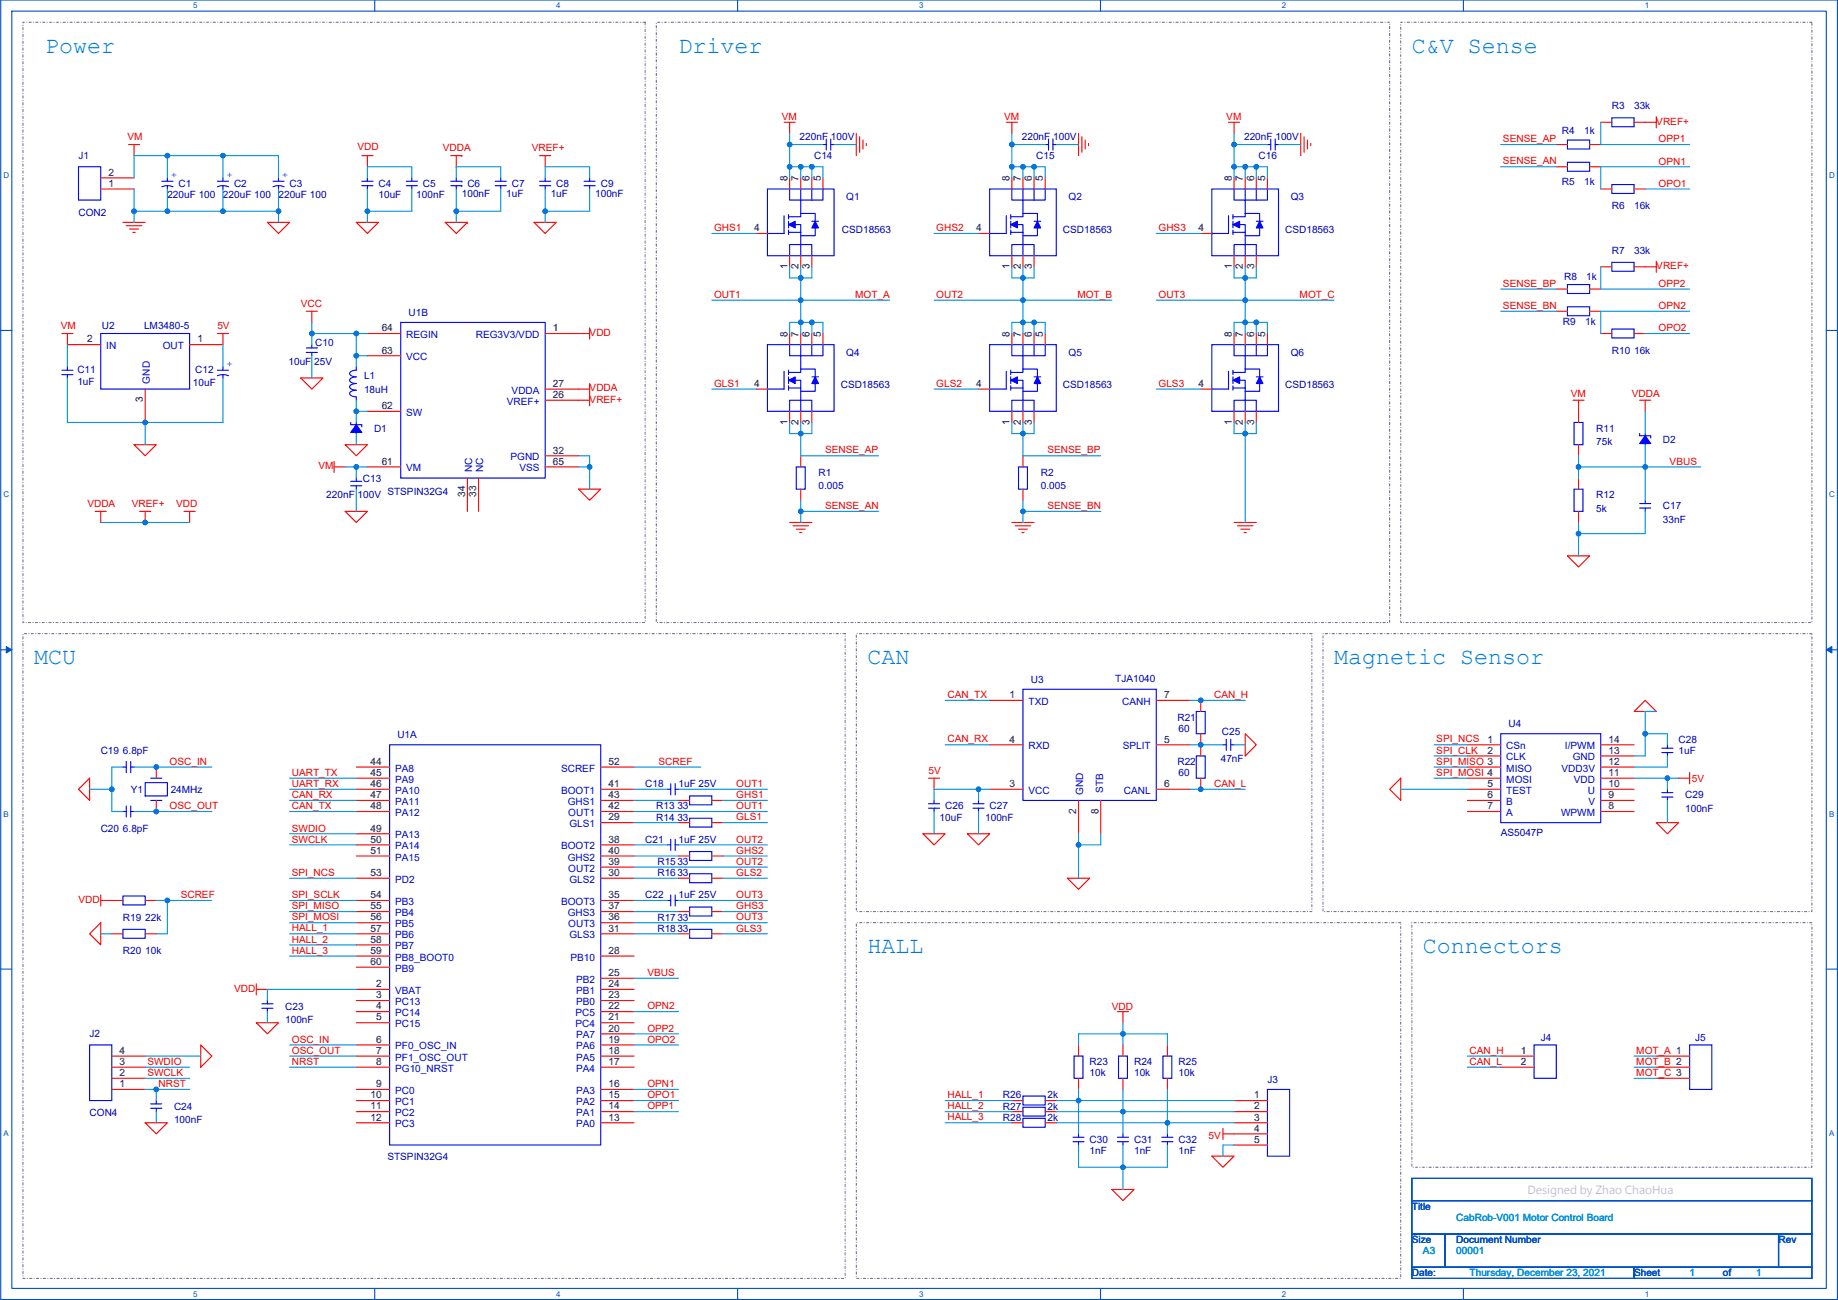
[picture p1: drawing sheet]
<svg xmlns="http://www.w3.org/2000/svg" width="420mm" height="297mm" viewBox="0 0 420 297" stroke-linecap="round" stroke-linejoin="round" font-family="sans-serif">
<path d="M.2 0h419.8v296.9h-419.8zM2.7 2.5h414.8v291.9h-414.8z" fill="none" stroke="#0251c6" stroke-width=".25"/>
<g fill="#fff">
<path d="M44.2 .3h1v2h-1z"/>
<path d="M44.2 294.6h1v2.1h-1z"/>
</g>
<path d="M85.7 0v2.5M85.7 294.4v2.5" fill="none" stroke="#0251c6" stroke-width=".25"/>
<g fill="#fff">
<path d="M127.1 .3h1v2h-1z"/>
<path d="M127.1 294.6h1v2.1h-1z"/>
</g>
<path d="M168.6 0v2.5M168.6 294.4v2.5" fill="none" stroke="#0251c6" stroke-width=".25"/>
<g fill="#fff">
<path d="M210.1 .3h1v2h-1z"/>
<path d="M210.1 294.6h1v2.1h-1z"/>
</g>
<path d="M251.6 0v2.5M251.6 294.4v2.5" fill="none" stroke="#0251c6" stroke-width=".25"/>
<g fill="#fff">
<path d="M293.1 .3h1v2h-1z"/>
<path d="M293.1 294.6h1v2.1h-1z"/>
</g>
<path d="M334.5 0v2.5M334.5 294.4v2.5" fill="none" stroke="#0251c6" stroke-width=".25"/>
<g fill="#fff">
<path d="M376 .3h1v2h-1z"/>
<path d="M376 294.6h1v2.1h-1z"/>
<path d="M.8 39h1.3v2.1h-1.3z"/>
<path d="M418.1 39h1.3v2.1h-1.3z"/>
<path d="M.8 112h1.3v2h-1.3z"/>
<path d="M418.1 112h1.3v2h-1.3z"/>
</g>
<path d="M.2 75.5h2.5M417.5 75.5h2.5" fill="none" stroke="#0251c6" stroke-width=".25"/>
<g fill="#fff">
<path d="M.8 185h1.2v2h-1.2z"/>
<path d="M418.1 185h1.2v2h-1.2z"/>
</g>
<path d="M.2 148.5h2.5M417.5 148.5h2.5" fill="none" stroke="#0251c6" stroke-width=".25"/>
<g fill="#0251c6" stroke="#0251c6" stroke-width=".23">
<path d="M1.4 147.7l1.3 .8-1.3 .7z"/>
<path d="M417.5 148.5l1.3-.8v1.5z"/>
</g>
<g fill="#fff">
<path d="M.8 257.9h1.2v2h-1.2z"/>
<path d="M418.1 257.9h1.2v2h-1.2z"/>
</g>
<path d="M.2 221.4h2.5M417.5 221.4h2.5M322.7 269.2h91.5v5.1h-91.5zM322.7 274.3h91.5v7.6h-91.5zM322.7 289.6h50.8v2.5h-50.8zM322.7 281.9h7.7v7.7h-7.7zM330.4 281.9h76.2v7.7h-76.2zM373.5 289.6h40.7v2.5h-40.7zM406.6 281.9h7.6v7.7h-7.6z" fill="none" stroke="#0251c6" stroke-width=".25"/>
<path d="M5.2 5.1h142.3v137.1h-142.3zM150 5.1h167.7v137.1h-167.7zM320.2 5.1h94v137.1h-94zM5.2 144.8h188v147.3h-188zM195.7 144.8h104.2v63.5h-104.2zM302.4 144.8h111.8v63.5h-111.8zM195.7 210.8h124.5v81.3h-124.5zM322.7 210.8h91.5v55.9h-91.5z" fill="none" stroke="#808080" stroke-width=".25" stroke-dasharray=".5 .5 0 .5"/>
<g fill="none" stroke="#fb0000" stroke-width=".25">
<path d="M29.4 33h2.5M30.6 33v2.6M82.7 35.6h2.6M84 35.6v2.5M103 35.6h2.6M104.3 35.6v2.5M105.6 35.6h.1M123.4 35.6h2.5M124.6 35.6v2.5M179.2 27.9h2.6M180.5 27.9v2.6M195.7 30.5v5.1"/>
<path d="M196.5 31.2v3.6M197.3 32v2M198 32.8v.5M230 27.9h2.6M231.3 27.9v2.6M246.5 30.5v5.1M247.3 31.2v3.6M248.1 32v2M248.8 32.8v.5M280.8 27.9h2.6M282.1 27.9v2.6M297.3 30.5v5.1"/>
<path d="M298.1 31.2v3.6M298.9 32v2M299.6 32.8v.5M376.1 27.9h2.5M378.6 26.7v2.5M28.1 50.8h5.1M28.9 51.6h3.5M29.6 52.3h2.1M30.4 53.1h.5M61.1 50.8h5.1l-2.5 2.5zM81.4 50.8h5.1l-2.5 2.5zM101.8 50.8h5l-2.5 2.5z"/>
<path d="M106.8 50.8h.1M122.1 50.8h5.1l-2.6 2.5zM378.6 59.7v2.5M14.1 76.2h2.6M15.4 76.2v2.5M49.7 76.2h2.5M51 76.2v2.5M70 71.1h2.6M71.3 71.1v2.6M132.2 76.2h2.6M134.8 74.9v2.6M376.1 61h2.5"/>
<path d="M68.7 86.4h5.1l-2.5 2.5zM132.2 91.4h2.6M132.2 88.9h2.6M134.8 87.6v5.1M359.6 91.4h2.5M360.8 91.4v2.6M374.8 91.4h2.6M376.1 91.4v2.6M21.8 116.8h2.5M23 116.8v2.6M30.6 101.6h5.1l-2.5 2.5zM31.9 116.8h2.6"/>
<path d="M33.2 116.8v2.6M42.1 116.8h2.5M43.3 116.8v2.6M76.4 106.7h2.5M76.4 105.4v2.6M78.9 116.8h5.1l-2.6 2.6zM78.9 101.6h5.1l-2.6 2.5zM132.2 111.8h5.1l-2.5 2.5zM180.5 119.4h5.1M231.3 119.4h5.1M282.1 119.4h5.1M181.3 120.1h3.5"/>
<path d="M182 120.9h2.1M182.8 121.7h.5M232.1 120.1h3.5M232.8 120.9h2.1M233.6 121.7h.5M282.9 120.1h3.5M283.6 120.9h2.1M284.4 121.7h.5M358.3 127h5.1l-2.6 2.5zM20.5 177.8v5.1l-2.6-2.6zM212.3 177.8h2.5M213.5 177.8v2.5"/>
<path d="M284.6 167.6l2.6 2.6-2.6 2.5zM320.2 177.8v5.1l-2.5-2.6zM373.5 162.6l2.6-2.6 2.5 2.6zM383.7 177.8h2.5M386.2 176.5v2.6M211 190.5h5.1l-2.6 2.5zM221.1 190.5h5.1l-2.5 2.5zM378.6 188h5.1l-2.5 2.5zM23 210.8v5.1l-2.5-2.5zM23 205.7h2.6M23 204.5v2.5M244 200.7h5.1l-2.6 2.5z"/>
<path d="M45.9 238.8l2.5 2.5-2.5 2.5zM58.6 233.7h5.1l-2.6 2.5zM58.6 226.1h2.5M58.6 224.8v2.5M255.4 231.1h2.6M256.7 231.1v2.6M33.2 256.5h5.1l-2.6 2.6zM279.6 259.1h2.5M279.6 257.8v2.6M254.2 271.8h5l-2.5 2.5zM277 264.2h5.1l-2.5 2.5z"/>
</g>
<g fill="none" stroke="#00f" stroke-width=".25">
<path d="M17.9 38.1h5.1v7.6h-5.1zM188.1 33h.8M188.9 31.8v2.5M189.9 31.8v2.5M189.9 33h.8M238.9 33h.8M239.7 31.8v2.5M240.7 31.8v2.5M240.7 33h.8M289.7 33h.8M290.5 31.8v2.5M291.5 31.8v2.5"/>
<path d="M291.5 33h.8M358.3 37.1h5.1v2h-5.1zM358.3 32h5.1v2h-5.1zM368.5 26.9h5v2.1h-5zM37 41.4h2.5M38.3 42.4v.8M38.3 40.6v.8M38.3 42.4l1.2 .3M38.3 42.4l-1.3 .3M49.7 41.4h2.5M51 42.4v.8M51 40.6v.8"/>
<path d="M51 42.4l1.2 .3M51 42.4l-1.3 .3M62.4 41.4h2.5M63.7 42.4v.8M63.7 40.6v.8M63.7 42.4l1.2 .3M63.7 42.4l-1.3 .3M82.7 41.4h2.6M82.7 42.4h2.6M84 42.4v.8M84 40.6v.8M92.9 41.4h2.5"/>
<path d="M92.9 42.4h2.5M94.1 42.4v.8M94.1 40.6v.8M103 42.4h2.6M103 41.4h2.6M104.3 40.6v.8M104.3 42.4v.8M105.6 42.4h.1M105.6 41.4h.1M113.2 42.4h2.5M113.2 41.4h2.5M114.5 40.6v.8"/>
<path d="M114.5 42.4v.8M123.4 42.4h2.5M123.4 41.4h2.5M124.6 40.6v.8M124.6 42.4v.8M133.5 42.4h2.6M133.5 41.4h2.6M134.8 40.6v.8M134.8 42.4v.8M175.4 43.2h15.3v15.2h-15.3zM179.2 49.3v4h-3.8M180.3 53.1h2.7"/>
<path d="M180.3 52.6v1M180.3 50.6v1.5M180.3 49v1M180.3 51.3h2.7v1.8M180.5 58.4v-2.5h5.1v2.5M180.5 43.2v2.5h2.5v3.1M183 43.2v2.5h5.1v-2.5M183 53.1v5.3M183 48.8v.7h-2.7M183 48.8h3.3v5.1h-3.3M185.6 43.2v2.5M185.6 50.6h1.5"/>
<path d="M226.2 43.2h15.3v15.2h-15.3zM230 49.3v4h-3.8M231.1 51.3h2.7v1.8M231.1 53.1h2.7M231.1 52.6v1M231.1 50.6v1.5M231.1 49v1M231.3 58.4v-2.5h5.1v2.5M231.3 43.2v2.5h2.5v3.1M233.8 43.2v2.5h5.1v-2.5M233.8 53.1v5.3M233.8 48.8v.7h-2.7"/>
<path d="M233.8 48.8h3.3v5.1h-3.3M236.4 43.2v2.5M236.4 50.6h1.5M277 43.2h15.3v15.2h-15.3zM280.8 49.3v4h-3.8M281.9 51.3h2.7v1.8M281.9 53.1h2.7M281.9 52.6v1M281.9 50.6v1.5M281.9 49v1M282.1 58.4v-2.5h5.1v2.5M282.1 43.2v2.5h2.5v3.1"/>
<path d="M284.6 43.2v2.5h5.1v-2.5M284.6 53.1v5.3M284.6 48.8v.7h-2.7M284.6 48.8h3.3v5.1h-3.3M287.2 43.2v2.5M287.2 50.6h1.5M368.5 60h5v2h-5zM368.5 42.2h5v2h-5zM23 76.2h20.3v12.7h-20.3zM23 76.2h.1M70 79.5h2.6M71.3 78.7v.8"/>
<path d="M91.6 73.7h33v35.5h-33zM175.4 78.7h15.3v15.3h-15.3zM180.5 78.7v2.6h2.5v3M183 78.7v2.6h5.1v-2.6M185.6 78.7v2.6M226.2 78.7h15.3v15.3h-15.3zM231.3 78.7v2.6h2.5v3M233.8 78.7v2.6h5.1v-2.6M236.4 78.7v2.6M277 78.7h15.3v15.3h-15.3zM282.1 78.7v2.6h2.5v3M284.6 78.7v2.6h5.1v-2.6"/>
<path d="M287.2 78.7v2.6M358.3 65h5.1v2.1h-5.1zM358.3 70.1h5.1v2h-5.1zM368.5 75.2h5v2h-5zM14.1 85.6h2.6M14.1 84.6h2.6M15.4 83.8v.8M15.4 85.6v.8M49.7 84.6h2.5M51 85.6v.8M51 83.8v.8M51 85.6l1.2 .3"/>
<path d="M51 85.6l-1.3 .3M70 80.5h2.6M71.3 80.5v.8M80.2 96.5v.5h2.5v.5M81.4 96.5v.8M81.4 98.8v.3M81.4 83.8v.8h-.4a.85 .85 0 0 0-1 1l.5 .4 .9 .1-.4 .1a.85 .85 0 0 0-1 .9l.5 .4 .9 .1-.4 .1a.85 .85 0 0 0-1 .9l.5 .4 .9 .2h-.4a.85 .85 0 0 0-1 1l.5 .3 .9 .2v.7M179.2 84.8v4.1h-3.8M180.3 88.7h2.7M180.3 88.1v1.1M180.3 86.1v1.5M180.3 84.6v1"/>
<path d="M180.3 86.9h2.7v1.8M180.5 94v-2.6h5.1v2.6M183 88.7v5.3M183 84.3v.8h-2.7M183 84.3h3.3v5.1h-3.3M185.6 86.1h1.5M230 84.8v4.1h-3.8M231.1 86.9h2.7v1.8M231.1 88.7h2.7M231.1 88.1v1.1M231.1 86.1v1.5M231.1 84.6v1"/>
<path d="M231.3 94v-2.6h5.1v2.6M233.8 88.7v5.3M233.8 84.3v.8h-2.7M233.8 84.3h3.3v5.1h-3.3M236.4 86.1h1.5M280.8 84.8v4.1h-3.8M281.9 86.9h2.7v1.8M281.9 88.7h2.7M281.9 88.1v1.1M281.9 86.1v1.5M281.9 84.6v1M282.1 94v-2.6h5.1v2.6"/>
<path d="M284.6 88.7v5.3M284.6 84.3v.8h-2.7M284.6 84.3h3.3v5.1h-3.3M287.2 86.1h1.5M359.8 96.5h2.1v5.1h-2.1zM374.8 99.1v.5h2.6v.5M376.1 99.1v.7M80.2 111h2.5M80.2 110h2.5M81.4 109.2v.8M81.4 111v.8M182 106.7h2.1v5.1h-2.1z"/>
<path d="M232.8 106.7h2.1v5.1h-2.1zM359.8 111.8h2.1v5h-2.1zM374.8 116.1h2.6M374.8 115.1h2.6M376.1 114.3v.8M376.1 116.1v.7M376.1 101.4v.2M233.8 157.5h30.5v25.4h-30.5zM28.1 175.3h.8M28.9 174v2.5M29.9 174v2.5M29.9 175.3h.7"/>
<path d="M33.2 178.8h5.1v3.1h-5.1zM34.5 177.8h2.5M89.1 170.2h48.2v91.4h-48.2zM153.3 179.1v2.5M154.3 179.1v2.5M273.5 162.6h2v5h-2zM273.5 172.7h2v5.1h-2zM279.6 170.2h.7M280.3 168.9v2.6M281.3 170.2h.8M281.3 168.9v2.6M343.1 167.6h22.8v20.4h-22.8z"/>
<path d="M379.9 172h2.5M379.9 170.9h2.5M381.2 170.2v.7M381.2 172v.7M28.1 185.4h.8M28.9 184.2v2.5M29.9 184.2v2.5M29.9 185.4h.7M34.5 182.9h2.5M152.6 193h.7M152.6 180.3h.7M153.3 191.8v2.5"/>
<path d="M154.3 191.8v2.5M154.3 193h.8M154.3 180.3h.8M157.6 181.9h5.1v2h-5.1zM157.6 199.7h5.1v2h-5.1zM157.6 187h5.1v2h-5.1zM157.6 194.6h5.1v2h-5.1zM212.3 184.7h2.5M212.3 183.6h2.5M213.5 182.9v.7M213.5 184.7v.7M222.4 184.7h2.6"/>
<path d="M222.4 183.6h2.6M223.7 182.9v.7M223.7 184.7v.7M379.9 182.1h2.5M379.9 181.1h2.5M381.2 180.3v.8M381.2 182.1v.8M28.1 212.4h5.1v2h-5.1zM28.1 204.7h5.1v2.1h-5.1zM152.6 205.7h.7M153.3 204.5v2.5M154.3 204.5v2.5"/>
<path d="M154.3 205.7h.8M157.6 212.4h5.1v2h-5.1zM157.6 207.3h5.1v2h-5.1zM20.5 238.8h5.1v12.7h-5.1zM59.9 229.4h2.5M59.9 230.4h2.5M61.1 230.4v.7M61.1 228.6v.8M350.7 238.8h5.1v7.6h-5.1zM386.2 238.8h5.1v10.1h-5.1zM34.5 252.2h2.5M34.5 253.2h2.5"/>
<path d="M35.7 253.2v.8M35.7 251.5v.7M233.8 255.5h5.1v2.1h-5.1zM233.8 253h5.1v2h-5.1zM233.8 250.5h5.1v2h-5.1zM245.3 259.8h2.5M245.5 241.3h2.1v5.1h-2.1zM246.5 259.1v.7M255.4 259.8h2.6M255.7 241.3h2v5.1h-2zM256.7 259.1v.7M265.6 259.8h2.5"/>
<path d="M265.8 241.3h2.1v5.1h-2.1zM266.9 259.1v.7M289.7 248.9h5.1v15.3h-5.1zM245.3 260.9h2.5M246.5 260.9v.7M255.4 260.9h2.6M256.7 260.9v.7M265.6 260.9h2.5M266.9 260.9v.7"/>
</g>
<g fill="none" stroke="#f00" stroke-width=".25">
<path d="M188.1 33h.1M190.7 33h.1M238.9 33h.1M241.5 33h.1M289.7 33h.1M292.3 33h.1M355.8 38.1h2.5M355.8 33h2.5M363.4 38.1h2.5M363.4 33h2.5M365.9 27.9h2.6M373.5 27.9h2.6"/>
<path d="M23 43.2h7.6M23 40.6h7.6M38.3 40.6h.1M38.3 43.2h.1M51 40.6h.1M51 43.2h.1M63.7 40.6h.1M63.7 43.2h.1M84 40.6h.1M84 43.2h.1M94.1 40.6h.1M94.1 43.2h.1"/>
<path d="M104.3 43.2h.1M104.3 40.6h.1M114.5 43.2h.1M114.5 40.6h.1M124.6 43.2h.1M124.6 40.6h.1M134.8 43.2h.1M134.8 40.6h.1M172.9 53.3h2.5M180.5 58.4v2.6M180.5 40.6v2.6M183 58.4v2.6"/>
<path d="M183 40.6v2.6M185.6 58.4v2.6M185.6 40.6v2.6M188.1 40.6v2.6M223.7 53.3h2.5M231.3 58.4v2.6M231.3 40.6v2.6M233.8 58.4v2.6M233.8 40.6v2.6M236.4 58.4v2.6M236.4 40.6v2.6M238.9 40.6v2.6"/>
<path d="M274.5 53.3h2.5M282.1 58.4v2.6M282.1 40.6v2.6M284.6 58.4v2.6M284.6 40.6v2.6M287.2 58.4v2.6M287.2 40.6v2.6M289.7 40.6v2.6M365.9 43.2h2.6M373.5 43.2h2.6M15.4 78.7h7.6M43.3 78.7h7.7"/>
<path d="M71.3 78.7h.1M84 76.2h7.6M124.6 76.2h7.6M180.5 76.2v2.5M183 76.2v2.5M185.6 76.2v2.5M188.1 76.2v2.5M231.3 76.2v2.5M233.8 76.2v2.5M236.4 76.2v2.5M238.9 76.2v2.5M282.1 76.2v2.5"/>
<path d="M284.6 76.2v2.5M287.2 76.2v2.5M289.7 76.2v2.5M355.8 66h2.5M355.8 71.1h2.5M363.4 66h2.5M363.4 71.1h2.5M365.9 61h2.6M365.9 76.2h2.6M373.5 61h2.6M373.5 76.2h2.6M15.4 86.4h.1"/>
<path d="M15.4 83.8h.1M33.2 88.9v7.6M51 83.8h.1M51 86.4h.1M71.3 81.3h.1M81.4 99.1h.1M81.4 96.5h.1M81.4 91.4h.1M81.4 83.8h.1M84 94h7.6M84 81.3h7.6M124.6 88.9h7.6"/>
<path d="M124.6 91.4h7.6M172.9 88.9h2.5M180.5 94v2.5M183 94v2.5M185.6 94v2.5M223.7 88.9h2.5M231.3 94v2.5M233.8 94v2.5M236.4 94v2.5M274.5 88.9h2.5M282.1 94v2.5M284.6 94v2.5"/>
<path d="M287.2 94v2.5M360.8 94v2.5M376.1 99.1h.1M81.4 111.8h.1M81.4 109.2h.1M84 106.7h7.6M106.8 109.2v7.6M109.4 109.2v7.6M124.6 106.7h7.6M124.6 104.1h7.6M183 104.1v2.6M183 111.8v2.5"/>
<path d="M233.8 104.1v2.6M233.8 111.8v2.5M360.8 109.2v2.6M360.8 116.8v2.6M360.8 101.6v2.5M376.1 101.6h.1M376.1 116.8h.1M376.1 114.3h.1M28.1 175.3h.1M30.6 175.3h.1M35.7 175.3v2.5M81.4 175.3h7.7"/>
<path d="M81.4 177.8h7.7M137.3 175.3h7.6M226.2 160h7.6M226.2 170.2h7.6M264.3 170.2h7.6M264.3 160h7.6M274.5 160v2.6M274.5 167.6v5.1M274.5 177.8v2.5M279.6 170.2h.1M282.1 170.2h.1M335.4 170.2h7.7"/>
<path d="M335.4 172.7h7.7M335.4 175.3h7.7M335.4 177.8h7.7M365.9 177.8h7.6M365.9 175.3h7.6M365.9 172.7h7.6M365.9 170.2h7.6M381.2 172.7h.1M381.2 170.2h.1M28.1 185.4h.1M30.6 185.4h.1M35.7 182.9v2.5"/>
<path d="M81.4 180.3h7.7M81.4 182.9h7.7M81.4 185.4h7.7M81.4 190.5h7.7M81.4 193h7.7M81.4 195.6h7.7M137.3 180.3h7.6M137.3 193h7.6M137.3 182.9h7.6M137.3 195.6h7.6M137.3 188h7.6M137.3 185.4h7.6"/>
<path d="M137.3 198.1h7.6M152.6 193h.1M152.6 180.3h.1M155.1 182.9h2.5M155.1 188h2.5M155.1 195.6h2.5M155.1 193h.1M155.1 180.3h.1M162.7 182.9h2.6M162.7 188h2.6M162.7 195.6h2.6M213.5 185.4h.1"/>
<path d="M213.5 182.9h.1M223.7 185.4h.1M223.7 182.9h.1M226.2 180.3h7.6M246.5 182.9v7.6M251.6 182.9v7.6M264.3 180.3h7.6M335.4 180.3h7.7M335.4 182.9h7.7M335.4 185.4h7.7M365.9 185.4h7.6M365.9 182.9h7.6"/>
<path d="M365.9 180.3h7.6M381.2 182.9h.1M381.2 180.3h.1M25.6 213.4h2.5M25.6 205.7h2.5M33.2 213.4h2.5M33.2 205.7h2.5M81.4 205.7h7.7M81.4 208.3h7.7M81.4 210.8h7.7M81.4 213.4h7.7M81.4 215.9h7.7"/>
<path d="M81.4 218.4h7.7M81.4 200.7h7.7M137.3 205.7h7.6M137.3 208.3h7.6M137.3 200.7h7.6M137.3 213.4h7.6M137.3 210.8h7.6M137.3 218.4h7.6M152.6 205.7h.1M155.1 213.4h2.5M155.1 200.7h2.5M155.1 208.3h2.5"/>
<path d="M155.1 205.7h.1M162.7 213.4h2.6M162.7 200.7h2.6M162.7 208.3h2.6M61.1 228.6h.1M61.1 231.1h.1M81.4 221h7.7M81.4 228.6h7.7M81.4 231.1h7.7M81.4 233.7h7.7M81.4 238.8h7.7M81.4 226.1h7.7"/>
<path d="M137.3 238.8h7.6M137.3 236.2h7.6M137.3 228.6h7.6M137.3 226.1h7.6M137.3 223.5h7.6M137.3 233.7h7.6M137.3 231.1h7.6M246.5 238.8v2.5M256.7 238.8v2.5M266.9 238.8v2.5M25.6 248.9h7.6M25.6 246.4h7.6"/>
<path d="M25.6 243.8h7.6M25.6 241.3h7.6M35.7 251.5h.1M35.7 254h.1M81.4 248.9h7.7M81.4 251.5h7.7M81.4 254h7.7M81.4 256.5h7.7M81.4 241.3h7.7M81.4 243.8h7.7M137.3 256.5h7.6M137.3 254h7.6"/>
<path d="M137.3 251.5h7.6M137.3 248.9h7.6M137.3 243.8h7.6M137.3 241.3h7.6M231.3 256.5h2.5M231.3 254h2.5M231.3 251.5h2.5M238.9 256.5h2.6M238.9 254h2.6M238.9 251.5h2.6M246.5 259.1h.1M246.5 246.4v2.5"/>
<path d="M256.7 246.4v2.5M256.7 259.1h.1M266.9 246.4v2.5M266.9 259.1h.1M282.1 251.5h7.6M282.1 254h7.6M282.1 256.5h7.6M282.1 259.1h7.6M343.1 241.3h7.6M343.1 243.8h7.6M378.6 241.3h7.6M378.6 243.8h7.6"/>
<path d="M378.6 246.4h7.6M246.5 261.6h.1M256.7 261.6h.1M266.9 261.6h.1M282.1 261.6h7.6"/>
</g>
<g fill="#00f" stroke="#00f" stroke-width=".25">
<path d="M287.9 86.1l.8 1.5h-1.5z" fill-rule="evenodd"/>
<path d="M281.9 86.9l1.5-.8v1.5z" fill-rule="evenodd"/>
<path d="M81.4 97l1.3 1.8h-2.5z" fill-rule="evenodd"/>
<path d="M237.1 50.6l.8 1.5h-1.5z" fill-rule="evenodd"/>
<path d="M231.1 51.3l1.5-.7v1.5z" fill-rule="evenodd"/>
<path d="M237.1 86.1l.8 1.5h-1.5z" fill-rule="evenodd"/>
<path d="M231.1 86.9l1.5-.8v1.5z" fill-rule="evenodd"/>
<path d="M376.1 99.6l1.3 1.8h-2.6z" fill-rule="evenodd"/>
<path d="M186.3 50.6l.8 1.5h-1.5z" fill-rule="evenodd"/>
<path d="M180.3 51.3l1.5-.7v1.5z" fill-rule="evenodd"/>
<path d="M186.3 86.1l.8 1.5h-1.5z" fill-rule="evenodd"/>
<path d="M180.3 86.9l1.5-.8v1.5z" fill-rule="evenodd"/>
<path d="M287.9 50.6l.8 1.5h-1.5z" fill-rule="evenodd"/>
<path d="M281.9 51.3l1.5-.7v1.5z" fill-rule="evenodd"/>
</g>
<g fill="none" stroke="#0095dd" stroke-width=".25">
<path d="M38.3 35.6h-7.7v5M38.3 35.6v5M38.3 35.6h12.7M51 35.6v5M51 35.6h12.7v5M104.3 38.1h.1M104.3 38.1h10.2v2.5M104.3 38.1v2.5M180.5 30.5v2.5M180.5 33v5.1M180.5 33h7.6M180.5 38.1v2.5"/>
<path d="M180.5 38.1h2.5M183 38.1v2.5M183 38.1h2.6M185.6 38.1v2.5M185.6 38.1h2.5v2.5M190.7 33h5M231.3 33h7.6M231.3 33v5.1M231.3 38.1v2.5M231.3 30.5v2.5M231.3 38.1h2.5M233.8 38.1h2.6"/>
<path d="M233.8 38.1v2.5M236.4 38.1v2.5M236.4 38.1h2.5v2.5M241.5 33h5M282.1 33h7.6M282.1 30.5v2.5M282.1 38.1h2.5M282.1 38.1v2.5M282.1 33v5.1M284.6 38.1v2.5M284.6 38.1h2.6M287.2 38.1h2.5v2.5"/>
<path d="M287.2 38.1v2.5M292.3 33h5M343.1 33h12.7M343.1 38.1h12.7M365.9 27.9v5.1h20.3M386.2 38.1h-20.3v5.1M30.6 43.2v5.1M30.6 48.3v2.5M30.6 48.3h7.7M38.3 48.3h12.7M38.3 43.2v5.1M51 43.2v5.1"/>
<path d="M51 48.3h12.7M63.7 43.2v5.1M63.7 48.3v2.5M84 48.3v2.5M84 43.2v5.1M94.1 40.6v-2.5h-10.1v2.5M94.1 43.2v5.1h-10.1M104.3 48.3h.1M104.3 48.3v2.5M104.3 43.2v5.1M114.5 43.2v5.1h-10.2M124.6 40.6v-2.5h10.2v2.5"/>
<path d="M124.6 43.2v5.1M124.6 48.3v2.5M134.8 43.2v5.1h-10.2M162.7 53.3h10.2M213.5 53.3h10.2M264.3 53.3h10.2M376.1 43.2h10.1M15.4 78.7v5.1M51 78.7v5.1M71.3 76.2h10.1M71.3 73.7v2.5M71.3 76.2v2.5"/>
<path d="M81.4 76.2h2.6M81.4 76.2v5.1M162.7 68.6h20.3M180.5 61v2.5h2.5M183 61v2.5M183 63.5v5.1M183 68.6h20.4M183 68.6v5.1M183 73.7h-2.5v2.5M183 73.7v2.5M183 73.7h2.6M185.6 61v2.5h-2.6"/>
<path d="M185.6 73.7v2.5M185.6 73.7h2.5v2.5M213.5 68.6h20.3M231.3 61v2.5h2.5M233.8 68.6h20.4M233.8 61v2.5M233.8 63.5v5.1M233.8 68.6v5.1M233.8 73.7h-2.5v2.5M233.8 73.7v2.5M233.8 73.7h2.6M236.4 73.7v2.5"/>
<path d="M236.4 73.7h2.5v2.5M236.4 61v2.5h-2.6M264.3 68.6h20.3M282.1 61v2.5h2.5v-2.5M284.6 68.6h20.4M284.6 73.7h-2.5v2.5M284.6 68.6v5.1M284.6 73.7h2.6M284.6 73.7v2.5M287.2 73.7v2.5M287.2 73.7h2.5v2.5M287.2 61v2.5h-2.6v5.1"/>
<path d="M343.1 66h12.7M343.1 71.1h12.7M365.9 61v5h20.3M376.1 76.2h10.1M386.2 71.1h-20.3v5.1M15.4 86.4v10.1h17.8v5.1M51 86.4v10.1h-17.8M71.3 81.3v5.1M81.4 94v2.5M81.4 91.4v2.6M81.4 94h2.6M81.4 99.1v2.5"/>
<path d="M81.4 81.3h2.6M81.4 81.3v2.5M162.7 88.9h10.2M180.5 96.5v2.6h2.5M183 96.5v2.6M183 99.1v5h17.8M185.6 96.5v2.6h-2.6M213.5 88.9h10.2M231.3 96.5v2.6h2.5M233.8 96.5v2.6M233.8 99.1v5h17.8M236.4 96.5v2.6h-2.6"/>
<path d="M264.3 88.9h10.2M282.1 96.5v2.6h2.5M284.6 96.5v2.6M284.6 99.1v20.3M287.2 96.5v2.6h-2.6M376.1 94v5.1M23 119.4h20.3M78.9 106.7h2.5M81.4 111.8v5M84 106.7h-2.6v2.5M132.2 104.1h2.6v2.6M132.2 106.7h2.6"/>
<path d="M134.8 106.7v5.1M183 116.8h17.8M183 114.3v2.5M183 116.8v2.6M233.8 116.8h17.8M233.8 114.3v2.5M233.8 116.8v2.6M360.8 104.1v2.6M360.8 119.4v2.5M360.8 106.7v2.5M360.8 106.7h15.3M376.1 116.8v5.1h-15.3"/>
<path d="M376.1 101.6v5.1M376.1 106.7v7.6M376.1 106.7h12.7M360.8 121.9v5.1M28.1 175.3h-2.5v5M30.6 175.3h17.8M66.2 177.8h15.2M144.9 175.3h15.3M216.1 160h10.1M216.1 170.2h10.1M271.9 170.2h7.7M271.9 160h12.7"/>
<path d="M282.1 170.2h2.5M327.8 170.2h7.6M327.8 172.7h7.6M327.8 175.3h7.6M327.8 177.8h7.6M373.5 177.8h7.7M376.1 167.6v5.1h-2.6M376.1 167.6h5.1v2.6M378.6 162.6h-2.5v5M381.2 177.8h2.5M381.2 177.8v2.5M381.2 172.7v2.6h-7.7"/>
<path d="M20.5 180.3h5.1M25.6 180.3v5.1h2.5M30.6 185.4h17.8M66.2 182.9h15.2M66.2 185.4h15.2M66.2 190.5h15.2M66.2 193h15.2M66.2 180.3h15.2M144.9 182.9h10.2M144.9 188h10.2M144.9 195.6h10.2M144.9 185.4h30.5"/>
<path d="M144.9 198.1h30.5M144.9 193h7.7M144.9 180.3h7.7M155.1 193h20.3M155.1 180.3h20.3M165.3 182.9h10.1M165.3 188h10.1M165.3 195.6h10.1M213.5 185.4v5.1M223.7 180.3h2.5M223.7 185.4v5.1M223.7 180.3h-10.2v2.6"/>
<path d="M223.7 180.3v2.6M246.5 193v7.7M246.5 190.5v2.5M251.6 190.5v2.5h-5.1M271.9 180.3h12.7M320.2 180.3h15.2M381.2 182.9v5.1M23 213.4h2.6M35.7 205.7h2.6M38.3 205.7v7.7h-2.6M38.3 205.7h10.1M66.2 213.4h15.2"/>
<path d="M66.2 215.9h15.2M66.2 218.4h15.2M66.2 210.8h15.2M66.2 208.3h15.2M66.2 205.7h15.2M66.2 200.7h15.2M144.9 200.7h10.2M144.9 208.3h10.2M144.9 213.4h10.2M144.9 210.8h30.5M144.9 205.7h7.7M155.1 205.7h20.3"/>
<path d="M165.3 200.7h10.1M165.3 208.3h10.1M165.3 213.4h10.1M61.1 231.1v2.6M66.2 238.8h15.2M81.4 226.1h-20.3v2.5M144.9 223.5h10.2M144.9 231.1h10.2M144.9 238.8h10.2M144.9 236.2h10.2M256.7 236.2h10.2v2.6M256.7 236.2h-10.2v2.6"/>
<path d="M256.7 233.7v2.5M256.7 236.2v2.6M33.2 241.3h12.7M33.2 246.4h10.1M33.2 243.8h10.1M33.2 248.9h2.5v2.6M35.7 248.9h7.6M35.7 254v2.5M66.2 241.3h15.2M66.2 243.8h15.2M144.9 254h10.2M144.9 248.9h10.2"/>
<path d="M144.9 251.5h10.2M216.1 251.5h15.2M216.1 254h15.2M216.1 256.5h15.2M241.5 256.5h25.4M241.5 254h15.2M241.5 251.5h5M246.5 251.5h35.6M246.5 248.9v2.6M246.5 251.5v7.6M256.7 248.9v5.1M256.7 254v5.1"/>
<path d="M256.7 254h25.4M266.9 248.9v7.6M266.9 256.5v2.6M266.9 256.5h15.2M335.4 241.3h7.7M335.4 243.8h7.7M373.5 241.3h5.1M373.5 243.8h5.1M373.5 246.4h5.1M246.5 261.6v5.1h10.2M256.7 261.6v5.1M256.7 266.7v5.1"/>
<path d="M266.9 261.6v5.1h-10.2M282.1 261.6h-2.5v2.6"/>
</g>
<g fill="#006fdd" stroke="#006fdd" stroke-width=".25">
<circle cx="84" cy="48.3" r=".51"/>
<circle cx="180.5" cy="38.1" r=".51"/>
<circle cx="183" cy="38.1" r=".51"/>
<circle cx="185.6" cy="38.1" r=".51"/>
<circle cx="231.3" cy="38.1" r=".51"/>
<circle cx="233.8" cy="38.1" r=".51"/>
<circle cx="236.4" cy="38.1" r=".51"/>
<circle cx="282.1" cy="38.1" r=".51"/>
<circle cx="284.6" cy="38.1" r=".51"/>
<circle cx="287.2" cy="38.1" r=".51"/>
<circle cx="38.3" cy="35.6" r=".51"/>
<circle cx="51" cy="35.6" r=".51"/>
<circle cx="38.3" cy="48.3" r=".51"/>
<circle cx="63.7" cy="48.3" r=".51"/>
<circle cx="51" cy="48.3" r=".51"/>
<circle cx="81.4" cy="94" r=".51"/>
<circle cx="183" cy="63.5" r=".51"/>
<circle cx="233.8" cy="63.5" r=".51"/>
<circle cx="284.6" cy="63.5" r=".51"/>
<circle cx="183" cy="68.6" r=".51"/>
<circle cx="233.8" cy="68.6" r=".51"/>
<circle cx="284.6" cy="68.6" r=".51"/>
<circle cx="81.4" cy="106.7" r=".51"/>
<circle cx="134.8" cy="106.7" r=".51"/>
<circle cx="183" cy="73.7" r=".51"/>
<circle cx="185.6" cy="73.7" r=".51"/>
<circle cx="233.8" cy="73.7" r=".51"/>
<circle cx="236.4" cy="73.7" r=".51"/>
<circle cx="284.6" cy="73.7" r=".51"/>
<circle cx="287.2" cy="73.7" r=".51"/>
<circle cx="183" cy="99.1" r=".51"/>
<circle cx="233.8" cy="99.1" r=".51"/>
<circle cx="284.6" cy="99.1" r=".51"/>
<circle cx="180.5" cy="33" r=".51"/>
<circle cx="231.3" cy="33" r=".51"/>
<circle cx="33.2" cy="119.4" r=".51"/>
<circle cx="360.8" cy="121.9" r=".51"/>
<circle cx="376.1" cy="106.7" r=".51"/>
<circle cx="360.8" cy="106.7" r=".51"/>
<circle cx="30.6" cy="48.3" r=".51"/>
<circle cx="104.3" cy="48.3" r=".51"/>
<circle cx="124.6" cy="48.3" r=".51"/>
<circle cx="35.7" cy="175.3" r=".51"/>
<circle cx="35.7" cy="185.4" r=".51"/>
<circle cx="25.6" cy="180.3" r=".51"/>
<circle cx="183" cy="116.8" r=".51"/>
<circle cx="233.8" cy="116.8" r=".51"/>
<circle cx="38.3" cy="205.7" r=".51"/>
<circle cx="33.2" cy="96.5" r=".51"/>
<circle cx="81.4" cy="81.3" r=".51"/>
<circle cx="81.4" cy="76.2" r=".51"/>
<circle cx="71.3" cy="76.2" r=".51"/>
<circle cx="35.7" cy="248.9" r=".51"/>
<circle cx="381.2" cy="177.8" r=".51"/>
<circle cx="223.7" cy="180.3" r=".51"/>
<circle cx="274.5" cy="170.2" r=".51"/>
<circle cx="274.5" cy="160" r=".51"/>
<circle cx="274.5" cy="180.3" r=".51"/>
<circle cx="246.5" cy="193" r=".51"/>
<circle cx="376.1" cy="167.6" r=".51"/>
<circle cx="256.7" cy="236.2" r=".51"/>
<circle cx="246.5" cy="251.5" r=".51"/>
<circle cx="256.7" cy="254" r=".51"/>
<circle cx="256.7" cy="266.7" r=".51"/>
<circle cx="266.9" cy="256.5" r=".51"/>
<circle cx="282.1" cy="33" r=".51"/>
</g>
<g font-size="5.3" fill="#0071e3">
<text x="10.3" y="12.1">Power</text>
<text x="155.1" y="12.1">Driver</text>
<text x="322.7" y="12.1">C&amp;V Sense</text>
<text x="7.8" y="151.8">MCU</text>
<text x="198.3" y="151.8">CAN</text>
<text x="305" y="151.8">Magnetic Sensor</text>
<text x="198.3" y="217.8">HALL</text>
<text x="325.3" y="217.8">Connectors</text>
</g>
<text font-size="2.5" fill="#c0c0c0" x="349.2" y="272.7">Designed by Zhao ChaoHua</text>
<g font-size="2.3" fill="#e60000">
<text x="178.7" y="27.5">VM</text>
<text x="229.5" y="27.5">VM</text>
<text x="280.3" y="27.5">VM</text>
<text x="378.6" y="28.5">VREF+</text>
<text x="29.1" y="32">VM</text>
<text x="81.7" y="34.3">VDD</text>
<text x="101.3" y="34.6">VDDA</text>
<text x="121.6" y="34.6">VREF+</text>
<text x="378.6" y="61.5">VREF+</text>
<text x="68.7" y="70.1">VCC</text>
<text x="13.9" y="75.2">VM</text>
<text x="49.7" y="75.2">5V</text>
<text x="134.8" y="76.8">VDD</text>
<text x="134.8" y="89.5">VDDA</text>
<text x="134.8" y="92">VREF+</text>
<text x="359.1" y="90.7">VM</text>
<text x="373" y="90.7">VDDA</text>
<text x="72.8" y="107.2">VM</text>
<text x="20" y="115.9">VDDA</text>
<text x="30.1" y="115.9">VREF+</text>
<text x="40.3" y="115.9">VDD</text>
<text x="212.3" y="176.8">5V</text>
<text x="386.8" y="178.6">5V</text>
<text x="17.9" y="206.3">VDD</text>
<text x="53.5" y="226.6">VDD</text>
<text x="254.2" y="230.7">VDD</text>
<text x="276.3" y="260.1">5V</text>
</g>
<g font-size="2.3" fill="#0000c1">
<text x="368.5" y="24.9">R3</text>
<text x="357" y="30.5">R4</text>
<text x="17.9" y="36.4">J1</text>
<text x="186.1" y="36.4">C14</text>
<text x="236.9" y="36.4">C15</text>
<text x="287.7" y="36.4">C16</text>
<text x="40.8" y="42.7">C1</text>
<text x="53.5" y="42.7">C2</text>
<text x="66.2" y="42.7">C3</text>
<text x="86.5" y="42.7">C4</text>
<text x="96.7" y="42.7">C5</text>
<text x="106.8" y="42.7">C6</text>
<text x="117" y="42.7">C7</text>
<text x="127.2" y="42.7">C8</text>
<text x="137.3" y="42.7">C9</text>
<text x="193.5" y="45.8">Q1</text>
<text x="244.3" y="45.8">Q2</text>
<text x="295.1" y="45.8">Q3</text>
<text x="357" y="42.2">R5</text>
<text x="368.5" y="47.8">R6</text>
<text x="368.5" y="58">R7</text>
<text x="357.5" y="64.1">R8</text>
<text x="23.3" y="75.2">U2</text>
<text x="93.4" y="72.2">U1B</text>
<text x="357.3" y="74.2">R9</text>
<text x="72" y="79">C10</text>
<text x="193.5" y="81.3">Q4</text>
<text x="244.3" y="81.3">Q5</text>
<text x="295.1" y="81.3">Q6</text>
<text x="368.5" y="80.8">R10</text>
<text x="17.7" y="85.1">C11</text>
<text x="44.6" y="85.1">C12</text>
<text x="83.2" y="86.7">L1</text>
<text x="85.5" y="98.6">D1</text>
<text x="364.9" y="98.6">R11</text>
<text x="380.1" y="101.1">D2</text>
<text x="83" y="110">C13</text>
<text x="187.1" y="108.8">R1</text>
<text x="237.9" y="108.8">R2</text>
<text x="364.9" y="113.8">R12</text>
<text x="380.1" y="116.4">C17</text>
<text x="235.6" y="156">U3</text>
<text x="269.2" y="164.6">R21</text>
<text x="279.3" y="167.9">C25</text>
<text x="344.8" y="166.2">U4</text>
<text x="23" y="172.3">C19</text>
<text x="90.8" y="168.7">U1A</text>
<text x="383.7" y="169.7">C28</text>
<text x="147.5" y="179.9">C18</text>
<text x="269.2" y="174.8">R22</text>
<text x="29.9" y="181.1">Y1</text>
<text x="150" y="185">R13</text>
<text x="216.1" y="185">C26</text>
<text x="226.2" y="185">C27</text>
<text x="385.2" y="182.4">C29</text>
<text x="23" y="190">C20</text>
<text x="150" y="187.5">R14</text>
<text x="147.5" y="192.6">C21</text>
<text x="150.3" y="197.7">R1533</text>
<text x="150.3" y="200.2">R1633</text>
<text x="147.5" y="205.3">C22</text>
<text x="28.1" y="210.4">R19</text>
<text x="150.3" y="212.9">R1833</text>
<text x="150.3" y="210.4">R1733</text>
<text x="28.1" y="218">R20</text>
<text x="65.2" y="230.7">C23</text>
<text x="20.5" y="237">J2</text>
<text x="352.2" y="237.8">J4</text>
<text x="387.5" y="237.8">J5</text>
<text x="249.1" y="243.4">R23</text>
<text x="259.2" y="243.4">R24</text>
<text x="269.4" y="243.4">R25</text>
<text x="229.3" y="251">R26</text>
<text x="289.7" y="247.4">J3</text>
<text x="39.8" y="253.5">C24</text>
<text x="229.3" y="256.1">R28</text>
<text x="229.3" y="253.5">R27</text>
<text x="249.1" y="261.2">C30</text>
<text x="259.2" y="261.2">C31</text>
<text x="269.4" y="261.2">C32</text>
</g>
<g font-size="2.3" fill="#0000b5">
<text x="373.5" y="24.9">33k</text>
<text x="182.8" y="32">220nF 100V</text>
<text x="233.6" y="32">220nF 100V</text>
<text x="284.4" y="32">220nF 100V</text>
<text x="362.1" y="30.5">1k</text>
<text x="38.3" y="45.3">220uF 100</text>
<text x="51" y="45.3">220uF 100</text>
<text x="63.7" y="45.3">220uF 100</text>
<text x="86.5" y="45.3">10uF</text>
<text x="95.2" y="45.3">100nF</text>
<text x="105.6" y="45">100nF</text>
<text x="115.7" y="45">1uF</text>
<text x="125.9" y="45">1uF</text>
<text x="136.1" y="45">100nF</text>
<text x="362.1" y="42.2">1k</text>
<text x="373.5" y="47.8">16k</text>
<text x="17.9" y="49.3">CON2</text>
<text x="192.4" y="53.1">CSD18563</text>
<text x="243" y="53.1">CSD18563</text>
<text x="293.8" y="53.1">CSD18563</text>
<text x="373.5" y="58">33k</text>
<text x="362.6" y="64.1">1k</text>
<text x="32.9" y="75.2">LM3480-5</text>
<text x="362.4" y="74.2">1k</text>
<text x="66" y="83.4">10uF 25V</text>
<text x="373.5" y="80.8">16k</text>
<text x="17.7" y="87.9">1uF</text>
<text x="44.1" y="88.2">10uF</text>
<text x="83.2" y="89.7">18uH</text>
<text x="192.2" y="88.7">CSD18563</text>
<text x="243" y="88.7">CSD18563</text>
<text x="293.8" y="88.7">CSD18563</text>
<text x="364.9" y="101.6">75k</text>
<text x="74.6" y="113.8">220nF 100V</text>
<text x="88.6" y="113.1">STSPIN32G4</text>
<text x="187.1" y="111.8">0.005</text>
<text x="237.9" y="111.8">0.005</text>
<text x="364.9" y="116.9">5k</text>
<text x="380.1" y="119.4">33nF</text>
<text x="254.9" y="155.7">TJA1040</text>
<text x="269.4" y="167.2">60</text>
<text x="28.1" y="172.3">6.8pF</text>
<text x="383.7" y="172.3">1uF</text>
<text x="155.1" y="179.9">1uF 25V</text>
<text x="269.4" y="177.3">60</text>
<text x="279.1" y="174">47nF</text>
<text x="39" y="181.1">24MHz</text>
<text x="154.9" y="185">33</text>
<text x="385.2" y="185.5">100nF</text>
<text x="28.1" y="190">6.8pF</text>
<text x="154.9" y="187.5">33</text>
<text x="214.8" y="187.5">10uF</text>
<text x="225.2" y="187.5">100nF</text>
<text x="343.1" y="191.1">AS5047P</text>
<text x="155.1" y="192.6">1uF 25V</text>
<text x="155.1" y="205.3">1uF 25V</text>
<text x="33.2" y="210.4">22k</text>
<text x="33.2" y="218">10k</text>
<text x="65.2" y="233.7">100nF</text>
<text x="249.1" y="245.9">10k</text>
<text x="259.2" y="245.9">10k</text>
<text x="269.4" y="245.9">10k</text>
<text x="239.4" y="251">2k</text>
<text x="20.5" y="255.1">CON4</text>
<text x="39.8" y="256.6">100nF</text>
<text x="239.4" y="256.1">2k</text>
<text x="239.4" y="253.5">2k</text>
<text x="249.1" y="263.7">1nF</text>
<text x="259.2" y="263.7">1nF</text>
<text x="269.4" y="263.7">1nF</text>
<text x="88.6" y="265">STSPIN32G4</text>
</g>
<g font-size="2.3" fill="#e30000">
<text x="343.6" y="32.5">SENSE_AP</text>
<text x="379.1" y="32.5">OPP1</text>
<text x="343.6" y="37.6">SENSE_AN</text>
<text x="379.1" y="37.6">OPN1</text>
<text x="379.1" y="42.7">OPO1</text>
<text x="163.2" y="52.8">GHS1</text>
<text x="214" y="52.8">GHS2</text>
<text x="264.8" y="52.8">GHS3</text>
<text x="343.6" y="65.5">SENSE_BP</text>
<text x="379.1" y="65.5">OPP2</text>
<text x="163.2" y="68.1">OUT1</text>
<text x="195.5" y="68">MOT_A</text>
<text x="214" y="68.1">OUT2</text>
<text x="246.3" y="68">MOT_B</text>
<text x="264.8" y="68.1">OUT3</text>
<text x="297.1" y="68">MOT_C</text>
<text x="343.6" y="70.6">SENSE_BN</text>
<text x="379.1" y="70.6">OPN2</text>
<text x="379.1" y="75.7">OPO2</text>
<text x="163.2" y="88.4">GLS1</text>
<text x="214" y="88.4">GLS2</text>
<text x="264.8" y="88.4">GLS3</text>
<text x="188.6" y="103.6">SENSE_AP</text>
<text x="239.4" y="103.6">SENSE_BP</text>
<text x="381.7" y="106.2">VBUS</text>
<text x="188.6" y="116.3">SENSE_AN</text>
<text x="239.4" y="116.3">SENSE_BN</text>
<text x="216.6" y="159.5">CAN_TX</text>
<text x="277.5" y="159.5">CAN_H</text>
<text x="216.6" y="169.6">CAN_RX</text>
<text x="328.3" y="169.6">SPI_NCS</text>
<text x="328.3" y="172.2">SPI_CLK</text>
<text x="38.8" y="174.7">OSC_IN</text>
<text x="66.7" y="179.8">UART_RX</text>
<text x="66.7" y="177.3">UART_TX</text>
<text x="150.5" y="174.8">SCREF</text>
<text x="168.3" y="179.8">OUT1</text>
<text x="277.5" y="179.8">CAN_L</text>
<text x="328.3" y="174.7">SPI_MISO 3</text>
<text x="328.3" y="177.3">SPI_MOSI 4</text>
<text x="38.8" y="184.9">OSC_OUT</text>
<text x="66.7" y="182.3">CAN_RX</text>
<text x="66.7" y="184.9">CAN_TX</text>
<text x="168.3" y="182.4">GHS1</text>
<text x="168.3" y="184.9">OUT1</text>
<text x="66.7" y="190">SWDIO</text>
<text x="168.3" y="187.5">GLS1</text>
<text x="66.7" y="192.5">SWCLK</text>
<text x="168.3" y="192.5">OUT2</text>
<text x="168.3" y="195.1">GHS2</text>
<text x="168.3" y="197.6">OUT2</text>
<text x="66.7" y="200.1">SPI_NCS</text>
<text x="168.3" y="200.2">GLS2</text>
<text x="41.3" y="205.2">SCREF</text>
<text x="66.7" y="207.7">SPI_MISO</text>
<text x="66.7" y="205.2">SPI_SCLK</text>
<text x="168.3" y="205.2">OUT3</text>
<text x="168.3" y="207.8">GHS3</text>
<text x="66.7" y="212.8">HALL_1</text>
<text x="66.7" y="215.4">HALL_2</text>
<text x="66.7" y="210.3">SPI_MOSI</text>
<text x="168.3" y="210.3">OUT3</text>
<text x="168.3" y="212.9">GLS3</text>
<text x="66.7" y="217.9">HALL_3</text>
<text x="148" y="223">VBUS</text>
<text x="148" y="230.6">OPN2</text>
<text x="66.7" y="238.2">OSC_IN</text>
<text x="148" y="235.7">OPP2</text>
<text x="148" y="238.3">OPO2</text>
<text x="33.7" y="245.9">SWCLK</text>
<text x="33.7" y="243.3">SWDIO</text>
<text x="66.7" y="240.8">OSC_OUT</text>
<text x="66.7" y="243.3">NRST</text>
<text x="336" y="240.8">CAN_H</text>
<text x="336" y="243.3">CAN_L</text>
<text x="374.1" y="240.8">MOT_A 1</text>
<text x="374.1" y="243.3">MOT_B 2</text>
<text x="374.1" y="245.8">MOT_C 3</text>
<text x="36.2" y="248.4">NRST</text>
<text x="148" y="248.4">OPN1</text>
<text x="148" y="251">OPO1</text>
<text x="216.6" y="250.9">HALL_1</text>
<text x="148" y="253.5">OPP1</text>
<text x="216.6" y="253.5">HALL_2</text>
<text x="216.6" y="256">HALL_3</text>
</g>
<g font-size="2.3">
<text x="24.8" y="40.1">2</text>
<text x="180" y="41.4" transform="rotate(-90 180 41.4)">8</text>
<text x="182.5" y="41.4" transform="rotate(-90 182.5 41.4)">7</text>
<text x="185.1" y="41.4" transform="rotate(-90 185.1 41.4)">6</text>
<text x="187.6" y="41.4" transform="rotate(-90 187.6 41.4)">5</text>
<text x="230.8" y="41.4" transform="rotate(-90 230.8 41.4)">8</text>
<text x="233.3" y="41.4" transform="rotate(-90 233.3 41.4)">7</text>
<text x="235.9" y="41.4" transform="rotate(-90 235.9 41.4)">6</text>
<text x="238.4" y="41.4" transform="rotate(-90 238.4 41.4)">5</text>
<text x="281.6" y="41.4" transform="rotate(-90 281.6 41.4)">8</text>
<text x="284.1" y="41.4" transform="rotate(-90 284.1 41.4)">7</text>
<text x="286.7" y="41.4" transform="rotate(-90 286.7 41.4)">6</text>
<text x="289.2" y="41.4" transform="rotate(-90 289.2 41.4)">5</text>
<text x="24.8" y="42.7">1</text>
<text x="172.4" y="52.8">4</text>
<text x="223.2" y="52.8">4</text>
<text x="274" y="52.8">4</text>
<text x="180" y="61.5" transform="rotate(-90 180 61.5)">1</text>
<text x="182.5" y="61.5" transform="rotate(-90 182.5 61.5)">2</text>
<text x="185.1" y="61.5" transform="rotate(-90 185.1 61.5)">3</text>
<text x="230.8" y="61.5" transform="rotate(-90 230.8 61.5)">1</text>
<text x="233.3" y="61.5" transform="rotate(-90 233.3 61.5)">2</text>
<text x="235.9" y="61.5" transform="rotate(-90 235.9 61.5)">3</text>
<text x="281.6" y="61.5" transform="rotate(-90 281.6 61.5)">1</text>
<text x="284.1" y="61.5" transform="rotate(-90 284.1 61.5)">2</text>
<text x="286.7" y="61.5" transform="rotate(-90 286.7 61.5)">3</text>
<text x="87.3" y="75.7">64</text>
<text x="126.4" y="75.7">1</text>
<text x="180" y="77" transform="rotate(-90 180 77)">8</text>
<text x="182.5" y="77" transform="rotate(-90 182.5 77)">7</text>
<text x="185.1" y="77" transform="rotate(-90 185.1 77)">6</text>
<text x="187.6" y="77" transform="rotate(-90 187.6 77)">5</text>
<text x="230.8" y="77" transform="rotate(-90 230.8 77)">8</text>
<text x="233.3" y="77" transform="rotate(-90 233.3 77)">7</text>
<text x="235.9" y="77" transform="rotate(-90 235.9 77)">6</text>
<text x="238.4" y="77" transform="rotate(-90 238.4 77)">5</text>
<text x="281.6" y="77" transform="rotate(-90 281.6 77)">8</text>
<text x="284.1" y="77" transform="rotate(-90 284.1 77)">7</text>
<text x="286.7" y="77" transform="rotate(-90 286.7 77)">6</text>
<text x="289.2" y="77" transform="rotate(-90 289.2 77)">5</text>
<text x="20" y="78.2">2</text>
<text x="45.1" y="78.2">1</text>
<text x="87.3" y="80.8">63</text>
<text x="126.4" y="88.4">27</text>
<text x="172.4" y="88.4">4</text>
<text x="223.2" y="88.4">4</text>
<text x="274" y="88.4">4</text>
<text x="32.7" y="92" transform="rotate(-90 32.7 92)">3</text>
<text x="87.3" y="93.5">62</text>
<text x="126.4" y="90.9">26</text>
<text x="180" y="97" transform="rotate(-90 180 97)">1</text>
<text x="182.5" y="97" transform="rotate(-90 182.5 97)">2</text>
<text x="185.1" y="97" transform="rotate(-90 185.1 97)">3</text>
<text x="230.8" y="97" transform="rotate(-90 230.8 97)">1</text>
<text x="233.3" y="97" transform="rotate(-90 233.3 97)">2</text>
<text x="235.9" y="97" transform="rotate(-90 235.9 97)">3</text>
<text x="281.6" y="97" transform="rotate(-90 281.6 97)">1</text>
<text x="284.1" y="97" transform="rotate(-90 284.1 97)">2</text>
<text x="286.7" y="97" transform="rotate(-90 286.7 97)">3</text>
<text x="87.3" y="106.2">61</text>
<text x="126.4" y="103.6">32</text>
<text x="126.4" y="106.2">65</text>
<text x="106.3" y="113.6" transform="rotate(-90 106.3 113.6)">34</text>
<text x="108.9" y="113.6" transform="rotate(-90 108.9 113.6)">33</text>
<text x="230.8" y="159.5">1</text>
<text x="266.1" y="159.5">7</text>
<text x="230.8" y="169.7">4</text>
<text x="266.1" y="169.7">5</text>
<text x="340" y="169.7">1</text>
<text x="340" y="172.2">2</text>
<text x="367.7" y="172.2">13</text>
<text x="367.7" y="169.7">14</text>
<text x="84.7" y="179.8">46</text>
<text x="84.7" y="174.8">44</text>
<text x="84.7" y="177.3">45</text>
<text x="139.1" y="179.8">41</text>
<text x="139.1" y="174.8">52</text>
<text x="230.8" y="179.8">3</text>
<text x="266.1" y="179.8">6</text>
<text x="340" y="179.8">5</text>
<text x="367.7" y="179.8">10</text>
<text x="367.7" y="177.3">11</text>
<text x="367.7" y="174.8">12</text>
<text x="84.7" y="182.4">47</text>
<text x="84.7" y="184.9">48</text>
<text x="139.1" y="182.4">43</text>
<text x="139.1" y="184.9">42</text>
<text x="246" y="185.9" transform="rotate(-90 246 185.9)">2</text>
<text x="251.1" y="185.9" transform="rotate(-90 251.1 185.9)">8</text>
<text x="340" y="182.4">6</text>
<text x="340" y="184.9">7</text>
<text x="367.7" y="184.9">8</text>
<text x="367.7" y="182.4">9</text>
<text x="84.7" y="190">49</text>
<text x="139.1" y="187.5">29</text>
<text x="84.7" y="192.5">50</text>
<text x="84.7" y="195.1">51</text>
<text x="139.1" y="195.1">40</text>
<text x="139.1" y="192.5">38</text>
<text x="139.1" y="197.6">39</text>
<text x="84.7" y="200.2">53</text>
<text x="139.1" y="200.2">30</text>
<text x="84.7" y="205.2">54</text>
<text x="84.7" y="207.8">55</text>
<text x="139.1" y="207.8">37</text>
<text x="139.1" y="205.2">35</text>
<text x="84.7" y="210.3">56</text>
<text x="84.7" y="212.9">57</text>
<text x="84.7" y="215.4">58</text>
<text x="139.1" y="212.9">31</text>
<text x="139.1" y="210.3">36</text>
<text x="84.7" y="217.9">59</text>
<text x="84.7" y="220.5">60</text>
<text x="139.1" y="217.9">28</text>
<text x="86" y="225.6">2</text>
<text x="139.1" y="225.6">24</text>
<text x="139.1" y="223">25</text>
<text x="86" y="228.1">3</text>
<text x="86" y="230.6">4</text>
<text x="86" y="233.2">5</text>
<text x="139.1" y="233.2">21</text>
<text x="139.1" y="230.6">22</text>
<text x="139.1" y="228.1">23</text>
<text x="86" y="238.3">6</text>
<text x="139.1" y="238.3">19</text>
<text x="139.1" y="235.7">20</text>
<text x="27.3" y="245.9">2</text>
<text x="27.3" y="243.3">3</text>
<text x="27.3" y="240.8">4</text>
<text x="86" y="240.8">7</text>
<text x="86" y="243.3">8</text>
<text x="139.1" y="243.3">17</text>
<text x="139.1" y="240.8">18</text>
<text x="347.6" y="240.8">1</text>
<text x="347.6" y="243.3">2</text>
<text x="27.3" y="248.4">1</text>
<text x="84.7" y="251">10</text>
<text x="86" y="248.4">9</text>
<text x="139.1" y="251">15</text>
<text x="139.1" y="248.4">16</text>
<text x="286.7" y="251">1</text>
<text x="84.7" y="253.5">11</text>
<text x="84.7" y="256">12</text>
<text x="139.1" y="256">13</text>
<text x="139.1" y="253.5">14</text>
<text x="286.7" y="253.5">2</text>
<text x="286.7" y="256">3</text>
<text x="286.7" y="258.6">4</text>
<text x="286.7" y="261.1">5</text>
</g>
<g font-size="2.3" fill="#00f">
<text x="39.1" y="39.4" transform="rotate(90 39.1 39.4)">+</text>
<text x="51.8" y="39.4" transform="rotate(90 51.8 39.4)">+</text>
<text x="64.5" y="39.4" transform="rotate(90 64.5 39.4)">+</text>
<text x="51.8" y="82.6" transform="rotate(90 51.8 82.6)">+</text>
</g>
<g font-size="2.3" fill="#00c">
<text x="92.9" y="77.2">REGIN</text>
<text x="108.8" y="77.2">REG3V3/VDD</text>
<text x="24.3" y="79.8">IN</text>
<text x="37.2" y="79.8">OUT</text>
<text x="92.9" y="82.3">VCC</text>
<text x="34.2" y="87.6" transform="rotate(-90 34.2 87.6)">GND</text>
<text x="117" y="89.9">VDDA</text>
<text x="92.9" y="95">SW</text>
<text x="115.9" y="92.5">VREF+</text>
<text x="92.9" y="107.7">VM</text>
<text x="107.9" y="108" transform="rotate(-90 107.9 108)">NC</text>
<text x="110.4" y="108" transform="rotate(-90 110.4 108)">NC</text>
<text x="116.7" y="105.2">PGND</text>
<text x="118.7" y="107.7">VSS</text>
<text x="235.1" y="161.1">TXD</text>
<text x="256.5" y="161.1">CANH</text>
<text x="235.1" y="171.2">RXD</text>
<text x="256.7" y="171.2">SPLIT</text>
<text x="344.3" y="171.2">CSn</text>
<text x="344.3" y="173.8">CLK</text>
<text x="357.7" y="171.2">I/PWM</text>
<text x="359.5" y="173.8">GND</text>
<text x="90.3" y="176.3">PA8</text>
<text x="90.3" y="178.8">PA9</text>
<text x="128.3" y="176.3">SCREF</text>
<text x="344.3" y="176.3">MISO</text>
<text x="344.3" y="178.8">MOSI</text>
<text x="357" y="176.3">VDD3V</text>
<text x="359.8" y="178.8">VDD</text>
<text x="90.3" y="181.4">PA10</text>
<text x="90.3" y="183.9">PA11</text>
<text x="128.3" y="181.4">BOOT1</text>
<text x="129.8" y="183.9">GHS1</text>
<text x="235.1" y="181.4">VCC</text>
<text x="247.6" y="181.6" transform="rotate(-90 247.6 181.6)">GND</text>
<text x="252.2" y="181.1" transform="rotate(-90 252.2 181.1)">STB</text>
<text x="256.9" y="181.4">CANL</text>
<text x="344.3" y="181.4">TEST</text>
<text x="344.3" y="183.9">B</text>
<text x="363" y="181.4">U</text>
<text x="363.1" y="183.9">V</text>
<text x="90.3" y="186.5">PA12</text>
<text x="90.3" y="191.5">PA13</text>
<text x="129.9" y="186.5">OUT1</text>
<text x="130.2" y="189">GLS1</text>
<text x="344.3" y="186.5">A</text>
<text x="356.9" y="186.5">WPWM</text>
<text x="90.3" y="194.1">PA14</text>
<text x="90.3" y="196.6">PA15</text>
<text x="128.3" y="194.1">BOOT2</text>
<text x="129.8" y="196.6">GHS2</text>
<text x="90.3" y="201.7">PD2</text>
<text x="129.9" y="199.2">OUT2</text>
<text x="130.2" y="201.7">GLS2</text>
<text x="90.3" y="206.8">PB3</text>
<text x="90.3" y="209.3">PB4</text>
<text x="128.3" y="206.8">BOOT3</text>
<text x="129.8" y="209.3">GHS3</text>
<text x="90.3" y="211.9">PB5</text>
<text x="90.3" y="214.4">PB6</text>
<text x="129.9" y="211.9">OUT3</text>
<text x="130.2" y="214.4">GLS3</text>
<text x="90.3" y="216.9">PB7</text>
<text x="90.3" y="219.5">PB8_BOOT0</text>
<text x="130.4" y="219.5">PB10</text>
<text x="90.3" y="222">PB9</text>
<text x="90.3" y="227.1">VBAT</text>
<text x="131.7" y="227.1">PB1</text>
<text x="131.7" y="224.6">PB2</text>
<text x="90.3" y="229.6">PC13</text>
<text x="90.3" y="232.2">PC14</text>
<text x="131.6" y="232.2">PC5</text>
<text x="131.7" y="229.6">PB0</text>
<text x="90.3" y="234.7">PC15</text>
<text x="90.3" y="239.8">PF0_OSC_IN</text>
<text x="131.6" y="234.7">PC4</text>
<text x="131.7" y="239.8">PA6</text>
<text x="131.7" y="237.3">PA7</text>
<text x="90.3" y="242.3">PF1_OSC_OUT</text>
<text x="90.3" y="244.9">PG10_NRST</text>
<text x="131.7" y="244.9">PA4</text>
<text x="131.7" y="242.3">PA5</text>
<text x="90.3" y="250">PC0</text>
<text x="131.7" y="250">PA3</text>
<text x="90.3" y="252.5">PC1</text>
<text x="90.3" y="255">PC2</text>
<text x="90.3" y="257.6">PC3</text>
<text x="131.7" y="257.6">PA0</text>
<text x="131.7" y="255">PA1</text>
<text x="131.7" y="252.5">PA2</text>
</g>
<g font-size="2.3" fill="#0251c6">
<text x="322.7" y="276.4">Title</text>
<text x="322.7" y="284">Size</text>
<text x="332.9" y="284">Document Number</text>
<text x="406.6" y="284">Rev</text>
<text x="322.7" y="291.6">Date:</text>
<text x="373.5" y="291.6">Sheet</text>
<text x="393.9" y="291.6">of</text>
</g>
<g font-size="2.3" fill="#178bff">
<text x="332.9" y="278.9">CabRob-V001 Motor Control Board</text>
<text x="325.3" y="286.6">A3</text>
<text x="332.9" y="286.6">00001</text>
<text x="336" y="291.6">Thursday, December 23, 2021</text>
<text x="386.2" y="291.6">1</text>
<text x="401.5" y="291.6">1</text>
</g>
<g font-size="1.8" fill="#0251c6">
<text x="44.2" y="1.9">5</text>
<text x="127.1" y="1.9">4</text>
<text x="210.1" y="1.9">3</text>
<text x="293.1" y="1.9">2</text>
<text x="376" y="1.9">1</text>
<text x=".8" y="40.7">D</text>
<text x="418.1" y="40.7">D</text>
<text x=".8" y="113.6">C</text>
<text x="418.1" y="113.6">C</text>
<text x=".8" y="186.6">B</text>
<text x="418.1" y="186.6">B</text>
<text x=".8" y="259.6">A</text>
<text x="418.1" y="259.6">A</text>
<text x="44.2" y="296.3">5</text>
<text x="127.1" y="296.3">4</text>
<text x="210.1" y="296.3">3</text>
<text x="293.1" y="296.3">2</text>
<text x="376" y="296.3">1</text>
</g>
</svg>
